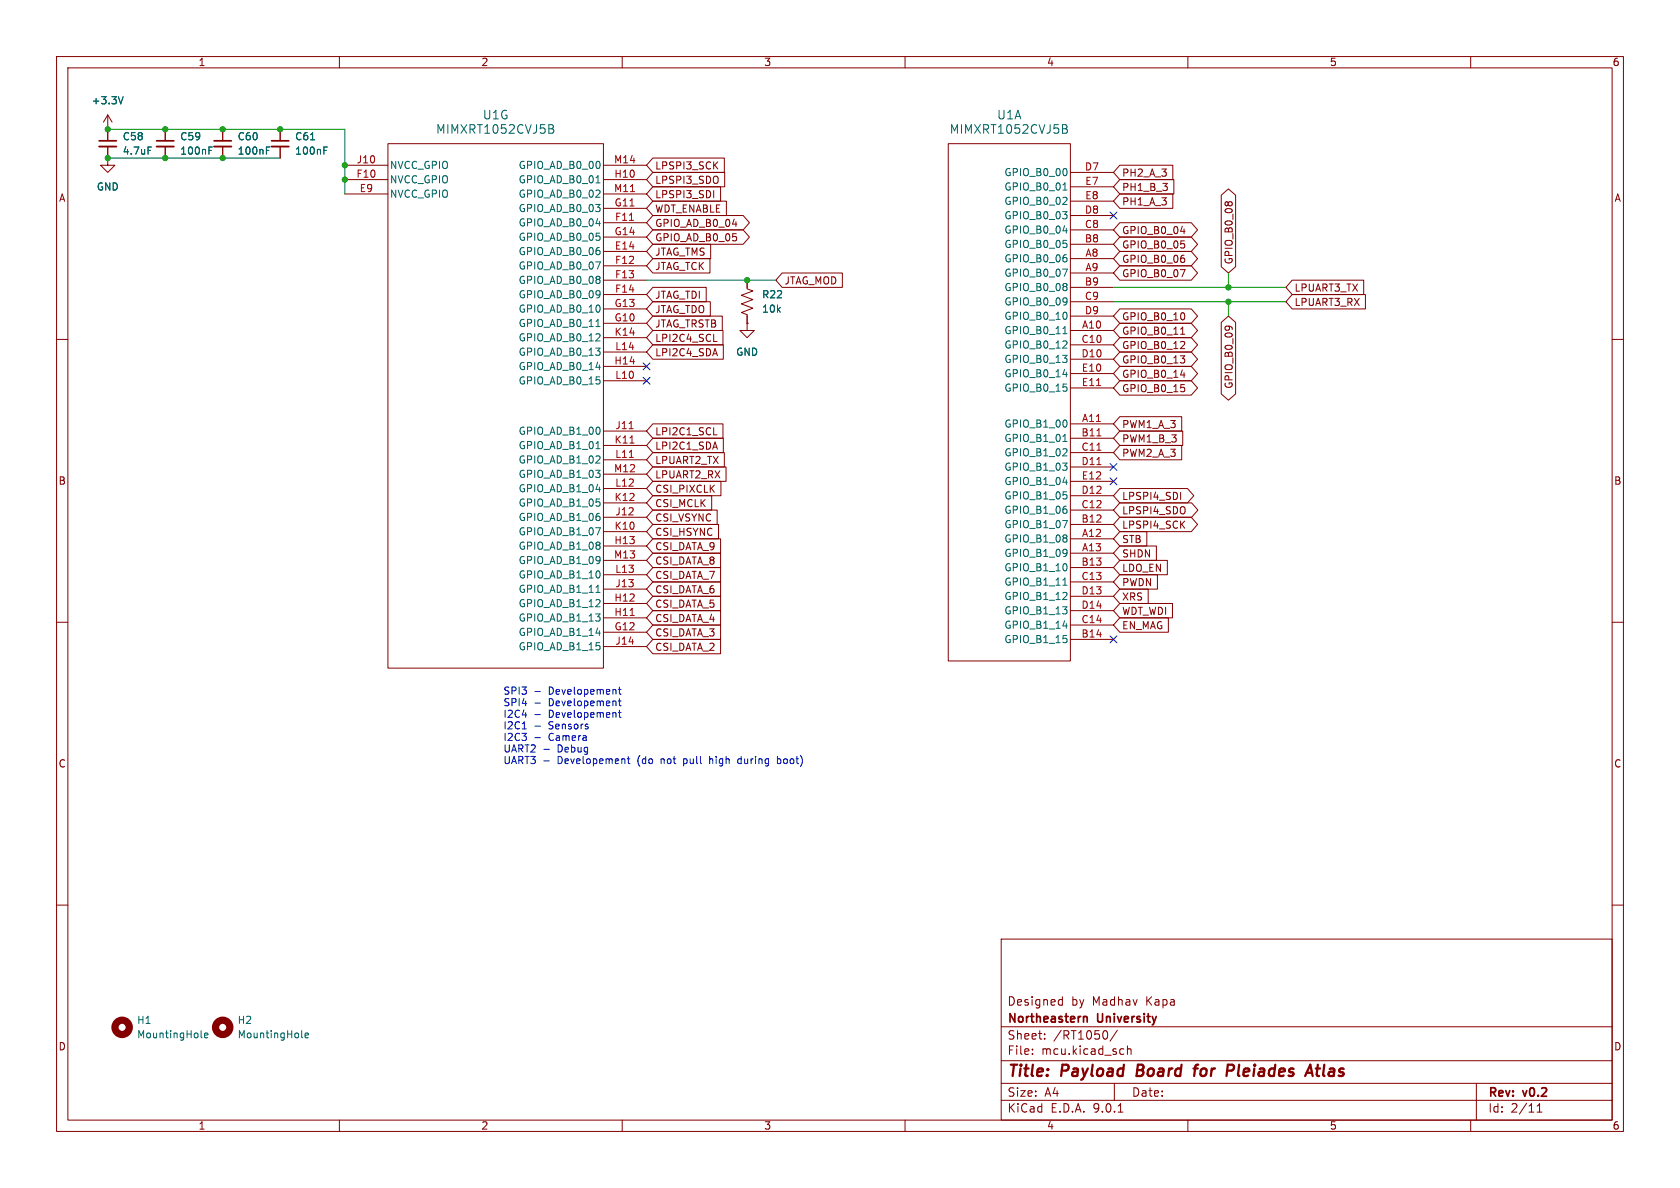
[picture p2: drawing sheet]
<svg xmlns="http://www.w3.org/2000/svg" width="297mm" height="210mm" viewBox="0 0 297 210" stroke-linecap="round" stroke-linejoin="round" font-family="sans-serif">
<g fill="none" stroke="#840000" stroke-width=".18">
<path d="M10 10h277v190h-277zM12 12h273v186h-273zM60 10v2M110 10v2M160 10v2M210 10v2M260 10v2M19 22.9h.1M19 27.9v1.3h1.3l-1.3 1.3-1.2-1.3h1.2M19 27.9h.1M19 20.3l-.7 1.3M19 20.3l.8 1.3"/>
<path d="M19 20.3v4.6M19 25.9v2M29.2 22.9v2M29.2 25.9v2M39.4 22.9v2M39.4 25.9v2M49.5 22.9v2M49.5 25.9v2M61 29.2h7.6M61 31.8h7.6M61 34.3h7.6M68.6 25.4h38.1v92.7h-38.1z"/>
<path d="M106.7 29.2h7.6M106.7 31.8h7.6M106.7 34.3h7.6M106.7 36.8h7.6M106.7 39.4h7.6M115.4 30.5h12.7v2.5h-12.7l-1.1-1.2zM115.4 35.6h13v2.5h-13l-1.1-1.3zM115.4 33h12v2.6h-12l-1.1-1.3zM115.4 38.1h16l1.1 1.3-1.1 1.2h-16l-1.1-1.2zM115.4 27.9h12.7v2.6h-12.7l-1.1-1.3zM126.2 33.7v1.3M129.5 39.6h.8"/>
<path d="M167.6 25.4h21.6v91.4h-21.6zM189.2 30.5h7.6M189.2 33h7.6M189.2 35.6h7.6M189.2 38.1h7.6M198 39.4h12.6l1.1 1.2-1.1 1.3h-12.6l-1.2-1.3zM198 29.2h9.3v2.6h-9.3l-1.2-1.3zM198 31.7h9.5v2.6h-9.5l-1.2-1.3zM198 34.3h9.3v2.5h-9.3l-1.2-1.2zM215.9 34.5l1.3-1.1 1.2 1.1v12.6l-1.2 1.2-1.3-1.2zM216.6 35.8l.2-.1 .3 .1M217.2 35.8l.2-.1 .4 .1"/>
<path d="M106.7 41.9h7.6M106.7 44.5h7.6M106.7 47h7.6M106.7 49.5h7.6M106.7 52.1h7.6M106.7 54.6h7.6M106.7 57.2h7.6M106.7 59.7h7.6M115.4 53.3h10.2v2.6h-10.2l-1.1-1.3zM115.4 50.8h9.4v2.5h-9.4l-1.1-1.2zM115.4 45.7h10.1v2.6h-10.1l-1.1-1.3zM115.4 43.2h10.2v2.5h-10.2l-1.1-1.2z"/>
<path d="M115.4 40.6h16l1.1 1.3-1.1 1.3h-16l-1.1-1.3zM115.4 58.4h12.4v2.6h-12.4l-1.1-1.3zM115.4 55.9h12.3v2.5h-12.3l-1.1-1.2zM132.1 49.5v1.6l1 .3-2 .8 2 .8-2 .7 2 .8-2 .7 1 .4v1.6M132.1 57.2v1.2h1.2l-1.2 1.3-1.3-1.3h1.3M132.1 57.2h.1M138.3 48.3h10.6v2.5h-10.6l-1.1-1.3zM189.2 40.6h7.6M189.2 43.2h7.6M189.2 45.7h7.6M189.2 48.3h7.6M189.2 50.8h7.6"/>
<path d="M189.2 53.3h7.6M189.2 55.9h7.6M189.2 58.4h7.6M198 59.7h12.6l1.1 1.3-1.1 1.2h-12.6l-1.2-1.2zM198 54.6h12.6l1.1 1.3-1.1 1.3h-12.6l-1.2-1.3zM198 57.1h12.6l1.1 1.3-1.1 1.3h-12.6l-1.2-1.3zM198 44.4h12.6l1.1 1.3-1.1 1.3h-12.6l-1.2-1.3zM198 41.9h12.6l1.1 1.3-1.1 1.3h-12.6l-1.2-1.3zM198 47h12.6l1.1 1.3-1.1 1.2h-12.6l-1.2-1.2zM208.7 47.7h.8l-.5 1.2M208.7 40.9h.8M208.7 59.1h.7"/>
<path d="M208.8 42.6h.6M209 58l.1-.2v1.3M209.3 43.1l.1 .2-.1 .5M209.3 45.7l.1 .1-.1 .5M209.3 55.4l.1 .4-.1 .6M215.9 57l1.3-1.1 1.2 1.1v12.6l-1.2 1.1-1.3-1.1zM216.6 57.8l.1-.1a1.07 1.07 0 0 1 1 .1M217.1 57.7l.2 .1M228.4 52.1h13v2.5h-13l-1.1-1.3zM228.4 49.5h12.7v2.6h-12.7l-1.1-1.3zM10 60h2M106.7 62.2h7.6"/>
<path d="M106.7 64.8h7.6M106.7 67.3h7.6M106.7 76.2h7.6M106.7 78.7h7.6M115.4 77.5h12.5v2.5h-12.5l-1.1-1.3zM115.4 74.9h12.4v2.6h-12.4l-1.1-1.3zM115.4 61h12.5v2.5h-12.5l-1.1-1.3zM126.2 76.9h.6M126.2 60.4h.6M189.2 61h7.6M189.2 63.5h7.6M189.2 66h7.6"/>
<path d="M189.2 68.6h7.6M189.2 74.9h7.6M189.2 77.5h7.6M198 78.7h10.9v2.6h-10.9l-1.2-1.3zM198 64.8h12.6l1.1 1.2-1.1 1.3h-12.6l-1.2-1.3zM198 62.2h12.6l1.1 1.3-1.1 1.3h-12.6l-1.2-1.3zM198 76.2h11.1v2.5h-11.1l-1.2-1.2zM198 73.7h10.9v2.5h-10.9l-1.2-1.3zM198 67.3h12.6l1.1 1.3-1.1 1.3h-12.6l-1.2-1.3zM208.7 62.9h.7l-.4 .5M208.7 66.3h.8M208.8 68h.6"/>
<path d="M209.3 60.4l.1 .2v.3l-.7 .7h.7M209.3 63.4l.1 .2-.1 .5M209.3 68.5l.1 .2-.1 .5M285 60h2M106.7 81.3h7.6M106.7 83.8h7.6M106.7 86.4h7.6M106.7 88.9h7.6M106.7 91.4h7.6M106.7 94h7.6M106.7 96.5h7.6M106.7 99.1h7.6"/>
<path d="M115.4 97.8h12v2.5h-12l-1.1-1.2zM115.4 95.2h12v2.6h-12l-1.1-1.3zM115.4 80h12.7v2.6h-12.7l-1.1-1.3zM115.4 92.7h11.6v2.6h-11.6l-1.1-1.3zM115.4 90.2h11.4v2.5h-11.4l-1.1-1.3zM115.4 82.5h13v2.6h-13l-1.1-1.3zM115.4 87.6h10.4v2.6h-10.4l-1.1-1.3zM115.4 85.1h12v2.5h-12l-1.1-1.2zM189.2 80h7.6M189.2 82.6h7.6M189.2 85.1h7.6M189.2 87.6h7.6"/>
<path d="M189.2 90.2h7.6M189.2 92.7h7.6M189.2 95.3h7.6M189.2 97.8h7.6M198 91.4h12.6l1.1 1.3-1.1 1.3h-12.6l-1.2-1.3zM198 86.4h11.9l1.2 1.2-1.2 1.3h-11.9l-1.2-1.3zM198 88.9h12.7l1.1 1.3-1.1 1.2h-12.7l-1.2-1.2zM198 94h4.7v2.5h-4.7l-1.2-1.2zM198 96.5h6.4v2.6h-6.4l-1.2-1.3zM198 99.1h8.4v2.5h-8.4l-1.2-1.3zM208.7 87v1.3M10 110h2"/>
<path d="M106.7 101.6h7.6M106.7 104.1h7.6M106.7 106.7h7.6M106.7 109.2h7.6M106.7 111.8h7.6M106.7 114.3h7.6M115.4 100.3h12v2.6h-12l-1.1-1.3zM115.4 102.9h12v2.5h-12l-1.1-1.3zM115.4 105.4h12v2.6h-12l-1.1-1.3zM115.4 113h12v2.6h-12l-1.1-1.3zM115.4 107.9h12v2.6h-12l-1.1-1.3zM115.4 110.5h12v2.5h-12l-1.1-1.2z"/>
<path d="M189.2 100.3h7.6M189.2 102.9h7.6M189.2 105.4h7.6M189.2 108h7.6M189.2 110.5h7.6M189.2 113h7.6M198 106.7h9.3v2.5h-9.3l-1.2-1.2zM198 109.2h8.6v2.6h-8.6l-1.2-1.3zM198 101.6h6.6v2.5h-6.6l-1.2-1.2zM198 104.1h5v2.6h-5l-1.2-1.3zM285 110h2M10 160h2"/>
<path d="M177 166h108v32h-108zM187.4 176.7l.4 .1M187.8 176.2v1.5M187.8 177.6l-.4 .1M285 160h2M60 198v2M110 198v2M160 198v2M177 194.5h108M177 191.5h108M177 187.5h108M177 181.5h108"/>
<path d="M182.5 186.3v.1M182.5 185.5v.1M184.7 183.6v.1M184.7 182.8v.1M195.7 182.3l.1 .8-.1 .5-.2 .1M197 191.5v3M197.5 182.1l-1.3 2M197.7 196.6h.8M198.2 185.4l.5 .1M198.7 186.3l-.5 .1M199.3 185.5l.2-.1 .4 .1 .1 .9M199.3 184.9v1.5"/>
<path d="M210 198v2M260 198v2M261 191.5v6.5M271.7 196.6h.9M271.7 195.5l.5-.4v1.5"/>
</g>
<path d="M201.2 188.2l-.3 2h.8M211 188.9h.8M211.8 188.2l-.4 .1-.1 .2-.2 1.7M217.1 188.2l.9 .1a.58 .58 0 0 1-.3 1M231 189.6h.9M231.6 188.2l.5 2M232.6 188.9h.8M233 188.2l-.2 1.7v.2l.4 .1" fill="none" stroke="#840000" stroke-width=".4"/>
<path d="M17.5 24.9h3.1M27.7 24.9h3M37.8 24.9h3.1M48 24.9h3.1M191.6 179.8l.2-.1 .3 .1 .1 .9" fill="none" stroke="#840000" stroke-width=".3"/>
<path d="M17.5 25.9h3.1M27.7 25.9h3M37.8 25.9h3.1M48 25.9h3.1" fill="none" stroke="#840000" stroke-width=".33"/>
<g fill="none" stroke="#006464" stroke-width=".18">
<path d="M21.8 17.1l-.5 1.3M26.2 26h.6M36.9 26.6h.5M36.9 26h.6M47.1 26.6h.4M47.1 26h.6M54.9 24.7h.7M57.3 26.6h.4M57.3 26h.6M97 22h.5l.3 .2v.3l-.3 .3M97 22.8h.5M97.5 22.8a.41 .41 0 0 1 .4 .3 .41 .41 0 0 1-.3 .5h-.6"/>
<path d="M105.3 34.9h.8M105.4 32.3h.7M105.4 39.5h.7M106 33.7v.4M187.8 22h.5l.3 .2v.3l-.3 .3M187.8 22.8h.5M187.8 37.4h.8l-.4 .5M187.9 33.6h.7M188.2 32.5l.1-.2v1.3M188.3 22.8a.41 .41 0 0 1 .4 .3 .41 .41 0 0 1-.3 .5h-.6M188.5 29.9l.1 .4-.1 .6M188.5 34.9l.1 .2v.3l-.8 .7h.8"/>
<path d="M188.5 38l.1 .1-.1 .5M105.3 46.3h.8l-.5 1.3M105.4 57.7h.7M106 59.1v.4M187.8 47.6h.9l-.5 1.2M187.9 40.8h.8M187.9 59h.7M188 42.5h.6M188.2 57.9l.1-.2v1.3M188.5 43l.1 .2-.1 .5M188.5 45.6l.1 .2-.1 .4M188.5 50.2l.1 .2-.1 .2"/>
<path d="M188.5 50.7l.1 .2-.1 .4M188.5 52.7l.1 .1a1.07 1.07 0 0 1-.1 1M188.5 55.3l.1 .4-.1 .6M188.6 53.2l-.1 .2M105.3 60.3h.8M105.4 64.9h.7M105.4 79.3h.7M187.8 62.8h.8l-.4 .5M187.9 66.2h.8M187.9 78h.7M188 67.9h.6M188.2 77l.1-.2v1.2"/>
<path d="M188.5 60.3l.1 .2v.3l-.8 .7h.8M188.5 63.4l.1 .1-.1 .5M188.5 68.4l.1 .2-.1 .5M188.5 74.4l.1 .3-.1 .7M188.5 79.4l.1 .2v.3l-.8 .7h.8M105.3 81.9h.8M105.3 93.3h.8l-.5 1.3M105.4 86.5h.7M106 80.7v.4M187.8 81.9h.8l-.4 .4M187.8 92h.9l-.5 1.3M187.9 85.2h.8"/>
<path d="M188 86.9h.6M188.5 82.4l.1 .2-.1 .5M188.5 87.5l.1 .2-.1 .4M188.5 90l.1 .2-.1 .5M188.5 94.6l.1 .2-.1 .2M188.5 95.2l.1 .1-.1 .5M188.5 97.2h.1a1.07 1.07 0 0 1-.1 1M188.5 99.8l.1 .3-.1 .7M188.6 97.6l-.1 .2M105.3 107.3h.8M105.4 104.7h.7M105.4 111.9h.7"/>
<path d="M106 106.1v.4M187.8 107.3h.8l-.4 .4M187.9 103.4h.7M187.9 110.6h.8M188 112.3h.6M188.2 102.4l.1-.2v1.2M188.5 104.8l.1 .2v.3l-.8 .7h.8M188.5 107.8l.1 .2-.1 .5M188.5 112.9l.1 .2-.1 .4M35.5 183.3l.2 .2M36.2 183l.6-.1-.1-.2-.4-.1-.1 .2v.6h.5M53.3 183.3l.2 .2"/>
<path d="M53.9 183l.6-.1v-.2l-.4-.1-.2 .2 .1 .6h.5"/>
</g>
<path d="M111.3 39h.7M111.5 33.9h.7M111.2 75.8h.7M111.4 78.3h.7M193.9 68.2h.7M193.9 77.1h.7M193.9 79.6h.7M111.2 80.9h.8M193.9 82.1h.7M111.4 108.8h.7" fill="none" stroke="#a90000" stroke-width=".18"/>
<g fill="none" stroke="#840000" stroke-width="1.3">
<circle cx="21.6" cy="181.6" r="1.27"/>
<circle cx="39.4" cy="181.6" r="1.27"/>
</g>
<path d="M19 27.9h30.5M19 22.9h42v11.4M114.3 49.5h22.9M196.8 53.3h30.5M196.8 50.8h30.5M217.2 48.3v2.5M217.2 53.3v2.6" fill="none" stroke="#009600" stroke-width=".18"/>
<path d="M196.2 37.5l1.3 1.2M197.5 37.5l-1.3 1.2M113.7 66.7l1.2 1.2M113.7 64.2l1.2 1.2M114.9 66.7l-1.2 1.2M114.9 64.2l-1.2 1.2M196.2 84.5l1.3 1.2M196.2 81.9l1.3 1.3M197.5 84.5l-1.3 1.2M197.5 81.9l-1.3 1.3M196.2 112.4l1.3 1.2M197.5 112.4l-1.3 1.2" fill="none" stroke="#000084" stroke-width=".18"/>
<g fill="none" stroke="#0000c2" stroke-width=".18">
<path d="M92.3 128.9h.8M94.6 122.2h.9M94.6 124.3h.9M94.6 126.3h.9M94.6 128.4h.9M94.6 130.4h.9M96.1 132.5h1M96.1 134.5h1M109.3 121.9h.5M109.3 123.9h.5M109.3 126h.5M109.5 121.4v1.1l.3 .2"/>
<path d="M109.5 123.5v1.1l.3 .2M109.5 125.5v1.1l.3 .2M110.9 134.1h.5M111.1 133.7v1.1l.3 .2M120.9 134.1v1.3M120.9 134.9l.1 .1M121 134.1l-.1 .1M125.5 133.7v1.3M125.8 134.1l-.3 .2M131 134.2l-.3-.1-.3 .3 .1 .5h.5M137.4 134.2l.4-.1 .2 .3-.1 .5h-.5M137.4 133.7v1.3"/>
</g>
<g fill="#009600" stroke="#009600" stroke-width=".18">
<circle cx="61" cy="29.2" r=".46"/>
<circle cx="61" cy="31.8" r=".46"/>
<circle cx="29.2" cy="22.9" r=".46"/>
<circle cx="29.2" cy="27.9" r=".46"/>
<circle cx="39.4" cy="27.9" r=".46"/>
<circle cx="49.5" cy="22.9" r=".46"/>
<circle cx="39.4" cy="22.9" r=".46"/>
<circle cx="132.1" cy="49.5" r=".46"/>
<circle cx="19" cy="27.9" r=".46"/>
<circle cx="19" cy="22.9" r=".46"/>
<circle cx="217.2" cy="53.3" r=".46"/>
<circle cx="217.2" cy="50.8" r=".46"/>
</g>
<g font-size="2.8" fill="#840000">
<text x="178" y="190.9">Title:</text>
<text x="187.7" y="190.9">Payload</text>
<text x="201.8" y="190.9">Board</text>
<text x="212.8" y="190.9">for</text>
<text x="219.3" y="190.9">Pleiades</text>
<text x="234.3" y="190.9">Atlas</text>
</g>
<g font-size="2.1" fill="#006464">
<text x="77" y="23.9">MIMXRT1052CVJ5B</text>
<text x="85.3" y="21.3">U1G</text>
<text x="167.8" y="23.9">MIMXRT1052CVJ5B</text>
<text x="176.2" y="21.3">U1A</text>
</g>
<g font-size="2.1" fill="#840000">
<text x="178" y="178">Designed</text>
<text x="189.4" y="178">by</text>
<text x="193.2" y="178">Madhav</text>
<text x="202.8" y="178">Kapa</text>
<text x="178" y="184">Sheet:</text>
<text x="178" y="181.2">Northeastern</text>
<text x="186.2" y="184">/RT1050/</text>
<text x="194.1" y="181.2">University</text>
<text x="178" y="186.7">File:</text>
<text x="184.1" y="186.7">mcu.kicad_sch</text>
<text x="178" y="196.9">KiCad</text>
<text x="178" y="194.1">Size:</text>
<text x="184.7" y="194.1">A4</text>
<text x="185.7" y="196.9">E.D.A.</text>
<text x="193.3" y="196.9">9.0.1</text>
<text x="200" y="194.1">Date:</text>
<text x="263" y="194.3">Rev:</text>
<text x="263" y="196.9">Id:</text>
<text x="267.1" y="196.9">2/11</text>
<text x="269.4" y="194.3">v0.2</text>
</g>
<g font-size="1.8" fill="#840000">
<text x="35" y="11.9">1</text>
<text x="85" y="11.9">2</text>
<text x="135" y="11.9">3</text>
<text x="185" y="11.9">4</text>
<text x="235" y="11.9">5</text>
<text x="285" y="11.9">6</text>
<text x="10.3" y="35.9">A</text>
<text x="115.7" y="32.7">LPSPI3_SDO</text>
<text x="115.7" y="35.2">LPSPI3_SDI</text>
<text x="115.7" y="30.2">LPSPI3_SCK</text>
<text x="198.3" y="31.4">PH2_A_3</text>
<text x="198.3" y="34">PH1_B_3</text>
<text x="285.3" y="35.9">A</text>
<text x="115.7" y="37.8">WDT_ENABLE</text>
<text x="115.7" y="40.3">GPIO_AD_B0_04</text>
<text x="198.3" y="41.6">GPIO_B0_04</text>
<text x="198.3" y="36.5">PH1_A_3</text>
<text x="115.7" y="47.9">JTAG_TCK</text>
<text x="115.7" y="45.4">JTAG_TMS</text>
<text x="115.7" y="42.9">GPIO_AD_B0_05</text>
<text x="198.3" y="46.7">GPIO_B0_06</text>
<text x="198.3" y="44.1">GPIO_B0_05</text>
<text x="218.1" y="46.8" transform="rotate(-90 218.1 46.8)">GPIO_B0_08</text>
<text x="115.7" y="53">JTAG_TDI</text>
<text x="138.6" y="50.5">JTAG_MOD</text>
<text x="198.3" y="49.2">GPIO_B0_07</text>
<text x="228.8" y="51.8">LPUART3_TX</text>
<text x="115.7" y="55.6">JTAG_TDO</text>
<text x="115.7" y="58.1">JTAG_TRSTB</text>
<text x="198.3" y="56.8">GPIO_B0_10</text>
<text x="198.3" y="59.4">GPIO_B0_11</text>
<text x="228.8" y="54.3">LPUART3_RX</text>
<text x="115.7" y="63.2">LPI2C4_SDA</text>
<text x="115.7" y="60.6">LPI2C4_SCL</text>
<text x="198.3" y="61.9">GPIO_B0_12</text>
<text x="198.3" y="64.5">GPIO_B0_13</text>
<text x="198.3" y="67">GPIO_B0_14</text>
<text x="198.3" y="69.5">GPIO_B0_15</text>
<text x="218.1" y="68.8" transform="rotate(-90 218.1 68.8)">GPIO_B0_09</text>
<text x="115.7" y="77.2">LPI2C1_SCL</text>
<text x="198.3" y="75.9">PWM1_A_3</text>
<text x="115.7" y="82.2">LPUART2_TX</text>
<text x="115.7" y="79.7">LPI2C1_SDA</text>
<text x="198.3" y="81">PWM2_A_3</text>
<text x="198.3" y="78.4">PWM1_B_3</text>
<text x="10.3" y="85.9">B</text>
<text x="115.7" y="84.8">LPUART2_RX</text>
<text x="115.7" y="89.9">CSI_MCLK</text>
<text x="115.7" y="87.3">CSI_PIXCLK</text>
<text x="198.3" y="88.6">LPSPI4_SDI</text>
<text x="285.3" y="85.9">B</text>
<text x="115.7" y="94.9">CSI_HSYNC</text>
<text x="115.7" y="92.4">CSI_VSYNC</text>
<text x="198.3" y="93.7">LPSPI4_SCK</text>
<text x="198.3" y="91.1">LPSPI4_SDO</text>
<text x="115.7" y="100">CSI_DATA_8</text>
<text x="115.7" y="97.5">CSI_DATA_9</text>
<text x="198.3" y="96.2">STB</text>
<text x="198.3" y="98.7">SHDN</text>
<text x="198.3" y="101.3">LDO_EN</text>
<text x="115.7" y="102.6">CSI_DATA_7</text>
<text x="115.7" y="105.1">CSI_DATA_6</text>
<text x="115.7" y="107.6">CSI_DATA_5</text>
<text x="198.3" y="103.8">PWDN</text>
<text x="198.3" y="106.4">XRS</text>
<text x="115.7" y="110.2">CSI_DATA_4</text>
<text x="115.7" y="112.7">CSI_DATA_3</text>
<text x="198.3" y="108.9">WDT_WDI</text>
<text x="198.3" y="111.4">EN_MAG</text>
<text x="115.7" y="115.3">CSI_DATA_2</text>
<text x="10.3" y="135.9">C</text>
<text x="285.3" y="135.9">C</text>
<text x="10.3" y="185.9">D</text>
<text x="285.3" y="185.9">D</text>
<text x="35" y="199.9">1</text>
<text x="85" y="199.9">2</text>
<text x="135" y="199.9">3</text>
<text x="185" y="199.9">4</text>
<text x="235" y="199.9">5</text>
<text x="285" y="199.9">6</text>
</g>
<g font-size="1.8" fill="#006464">
<text x="16.1" y="18.6">+3.3V</text>
<text x="21.6" y="25">C58</text>
<text x="21.6" y="27.5">4.7uF</text>
<text x="31.8" y="27.5">100nF</text>
<text x="31.8" y="25">C59</text>
<text x="41.9" y="27.5">100nF</text>
<text x="41.9" y="25">C60</text>
<text x="52.1" y="27.5">100nF</text>
<text x="52.1" y="25">C61</text>
<text x="17" y="33.9">GND</text>
<text x="68.8" y="30.1">NVCC_GPIO</text>
<text x="68.8" y="32.6">NVCC_GPIO</text>
<text x="68.8" y="35.2">NVCC_GPIO</text>
<text x="91.6" y="30.1">GPIO_AD_B0_00</text>
<text x="91.6" y="32.6">GPIO_AD_B0_01</text>
<text x="91.6" y="35.2">GPIO_AD_B0_02</text>
<text x="177.5" y="31.3">GPIO_B0_00</text>
<text x="177.5" y="33.9">GPIO_B0_01</text>
<text x="91.6" y="37.7">GPIO_AD_B0_03</text>
<text x="91.6" y="40.2">GPIO_AD_B0_04</text>
<text x="177.5" y="36.4">GPIO_B0_02</text>
<text x="177.5" y="39">GPIO_B0_03</text>
<text x="177.5" y="41.5">GPIO_B0_04</text>
<text x="91.6" y="42.8">GPIO_AD_B0_05</text>
<text x="91.6" y="45.3">GPIO_AD_B0_06</text>
<text x="91.6" y="47.9">GPIO_AD_B0_07</text>
<text x="177.5" y="44">GPIO_B0_05</text>
<text x="177.5" y="46.6">GPIO_B0_06</text>
<text x="91.6" y="50.4">GPIO_AD_B0_08</text>
<text x="91.6" y="52.9">GPIO_AD_B0_09</text>
<text x="134.6" y="52.9">R22</text>
<text x="177.5" y="49.1">GPIO_B0_07</text>
<text x="177.5" y="51.7">GPIO_B0_08</text>
<text x="91.6" y="55.5">GPIO_AD_B0_10</text>
<text x="91.6" y="58">GPIO_AD_B0_11</text>
<text x="134.6" y="55.5">10k</text>
<text x="177.5" y="54.2">GPIO_B0_09</text>
<text x="177.5" y="56.7">GPIO_B0_10</text>
<text x="177.5" y="59.3">GPIO_B0_11</text>
<text x="91.6" y="60.6">GPIO_AD_B0_12</text>
<text x="91.6" y="63.1">GPIO_AD_B0_13</text>
<text x="91.6" y="65.6">GPIO_AD_B0_14</text>
<text x="130" y="63.1">GND</text>
<text x="177.5" y="61.8">GPIO_B0_12</text>
<text x="177.5" y="64.4">GPIO_B0_13</text>
<text x="91.6" y="68.2">GPIO_AD_B0_15</text>
<text x="177.5" y="66.9">GPIO_B0_14</text>
<text x="177.5" y="69.4">GPIO_B0_15</text>
<text x="91.6" y="77.1">GPIO_AD_B1_00</text>
<text x="177.5" y="75.8">GPIO_B1_00</text>
<text x="91.6" y="79.6">GPIO_AD_B1_01</text>
<text x="91.6" y="82.1">GPIO_AD_B1_02</text>
<text x="177.5" y="78.3">GPIO_B1_01</text>
<text x="177.5" y="80.9">GPIO_B1_02</text>
<text x="177.5" y="83.4">GPIO_B1_03</text>
<text x="91.6" y="84.7">GPIO_AD_B1_03</text>
<text x="91.6" y="87.2">GPIO_AD_B1_04</text>
<text x="91.6" y="89.8">GPIO_AD_B1_05</text>
<text x="177.5" y="86">GPIO_B1_04</text>
<text x="177.5" y="88.5">GPIO_B1_05</text>
<text x="91.6" y="92.3">GPIO_AD_B1_06</text>
<text x="91.6" y="94.8">GPIO_AD_B1_07</text>
<text x="177.5" y="91">GPIO_B1_06</text>
<text x="177.5" y="93.6">GPIO_B1_07</text>
<text x="91.6" y="97.4">GPIO_AD_B1_08</text>
<text x="91.6" y="99.9">GPIO_AD_B1_09</text>
<text x="177.5" y="96.1">GPIO_B1_08</text>
<text x="177.5" y="98.7">GPIO_B1_09</text>
<text x="177.5" y="101.2">GPIO_B1_10</text>
<text x="91.6" y="102.5">GPIO_AD_B1_10</text>
<text x="91.6" y="105">GPIO_AD_B1_11</text>
<text x="91.6" y="107.5">GPIO_AD_B1_12</text>
<text x="177.5" y="103.7">GPIO_B1_11</text>
<text x="177.5" y="106.3">GPIO_B1_12</text>
<text x="91.6" y="110.1">GPIO_AD_B1_13</text>
<text x="91.6" y="112.6">GPIO_AD_B1_14</text>
<text x="177.5" y="108.8">GPIO_B1_13</text>
<text x="177.5" y="111.4">GPIO_B1_14</text>
<text x="177.5" y="113.9">GPIO_B1_15</text>
<text x="91.6" y="115.2">GPIO_AD_B1_15</text>
<text x="24.1" y="181.2">H1</text>
<text x="24.1" y="183.7">MountingHole</text>
<text x="41.9" y="181.2">H2</text>
<text x="41.9" y="183.7">MountingHole</text>
</g>
<g font-size="1.8" fill="#a90000">
<text x="63" y="29">J10</text>
<text x="108.5" y="29">M14</text>
<text x="62.9" y="31.5">F10</text>
<text x="63.5" y="34">E9</text>
<text x="108.5" y="34">M11</text>
<text x="108.5" y="31.5">H10</text>
<text x="191.7" y="30.2">D7</text>
<text x="191.8" y="32.8">E7</text>
<text x="191.8" y="35.3">E8</text>
<text x="108.5" y="36.6">G11</text>
<text x="108.5" y="41.7">G14</text>
<text x="108.6" y="39.1">F11</text>
<text x="191.7" y="37.8">D8</text>
<text x="191.7" y="40.4">C8</text>
<text x="108.6" y="44.2">E14</text>
<text x="108.6" y="46.7">F12</text>
<text x="191.7" y="42.9">B8</text>
<text x="191.8" y="45.5">A8</text>
<text x="108.6" y="49.3">F13</text>
<text x="108.6" y="51.8">F14</text>
<text x="191.7" y="50.5">B9</text>
<text x="191.7" y="53.1">C9</text>
<text x="191.8" y="48">A9</text>
<text x="108.5" y="54.4">G13</text>
<text x="108.5" y="56.9">G10</text>
<text x="108.5" y="59.4">K14</text>
<text x="191.2" y="58.2">A10</text>
<text x="191.7" y="55.6">D9</text>
<text x="108.5" y="64.5">H14</text>
<text x="108.7" y="62">L14</text>
<text x="191.1" y="60.7">C10</text>
<text x="191.1" y="63.2">D10</text>
<text x="191.2" y="65.8">E10</text>
<text x="108.7" y="67.1">L10</text>
<text x="191.2" y="68.3">E11</text>
<text x="108.7" y="75.9">J11</text>
<text x="191.1" y="77.2">B11</text>
<text x="191.2" y="74.7">A11</text>
<text x="108.5" y="83.6">M12</text>
<text x="108.5" y="78.5">K11</text>
<text x="108.7" y="81">L11</text>
<text x="191.1" y="79.8">C11</text>
<text x="191.1" y="82.3">D11</text>
<text x="108.5" y="88.6">K12</text>
<text x="108.7" y="86.1">L12</text>
<text x="191.1" y="87.4">D12</text>
<text x="191.1" y="89.9">C12</text>
<text x="191.2" y="84.8">E12</text>
<text x="108.5" y="93.7">K10</text>
<text x="108.7" y="91.2">J12</text>
<text x="191.1" y="92.5">B12</text>
<text x="191.2" y="95">A12</text>
<text x="108.5" y="98.8">M13</text>
<text x="108.5" y="96.3">H13</text>
<text x="108.7" y="101.3">L13</text>
<text x="191.1" y="100.1">B13</text>
<text x="191.2" y="97.5">A13</text>
<text x="108.5" y="106.4">H12</text>
<text x="108.7" y="103.9">J13</text>
<text x="191.1" y="102.6">C13</text>
<text x="191.1" y="105.2">D13</text>
<text x="191.1" y="107.7">D14</text>
<text x="108.5" y="109">H11</text>
<text x="108.5" y="111.5">G12</text>
<text x="191.1" y="110.2">C14</text>
<text x="191.1" y="112.8">B14</text>
<text x="108.7" y="114">J14</text>
</g>
<g font-size="1.8" fill="#0000c2">
<text x="88.9" y="123">SPI3</text>
<text x="88.9" y="125">SPI4</text>
<text x="97.1" y="123">Developement</text>
<text x="97.1" y="125">Developement</text>
<text x="88.9" y="127.1">I2C4</text>
<text x="88.9" y="129.1">I2C1</text>
<text x="88.9" y="131.2">I2C3</text>
<text x="97.1" y="127.1">Developement</text>
<text x="97.1" y="129.1">Sensors</text>
<text x="97.1" y="131.2">Camera</text>
<text x="88.9" y="133.2">UART2</text>
<text x="88.9" y="135.3">UART3</text>
<text x="98.7" y="133.2">Debug</text>
<text x="98.7" y="135.3">Developement</text>
<text x="113" y="135.3">(do</text>
<text x="117.3" y="135.3">not</text>
<text x="121.5" y="135.3">pull</text>
<text x="126.3" y="135.3">high</text>
<text x="131.5" y="135.3">during</text>
<text x="138.7" y="135.3">boot)</text>
</g>
</svg>
